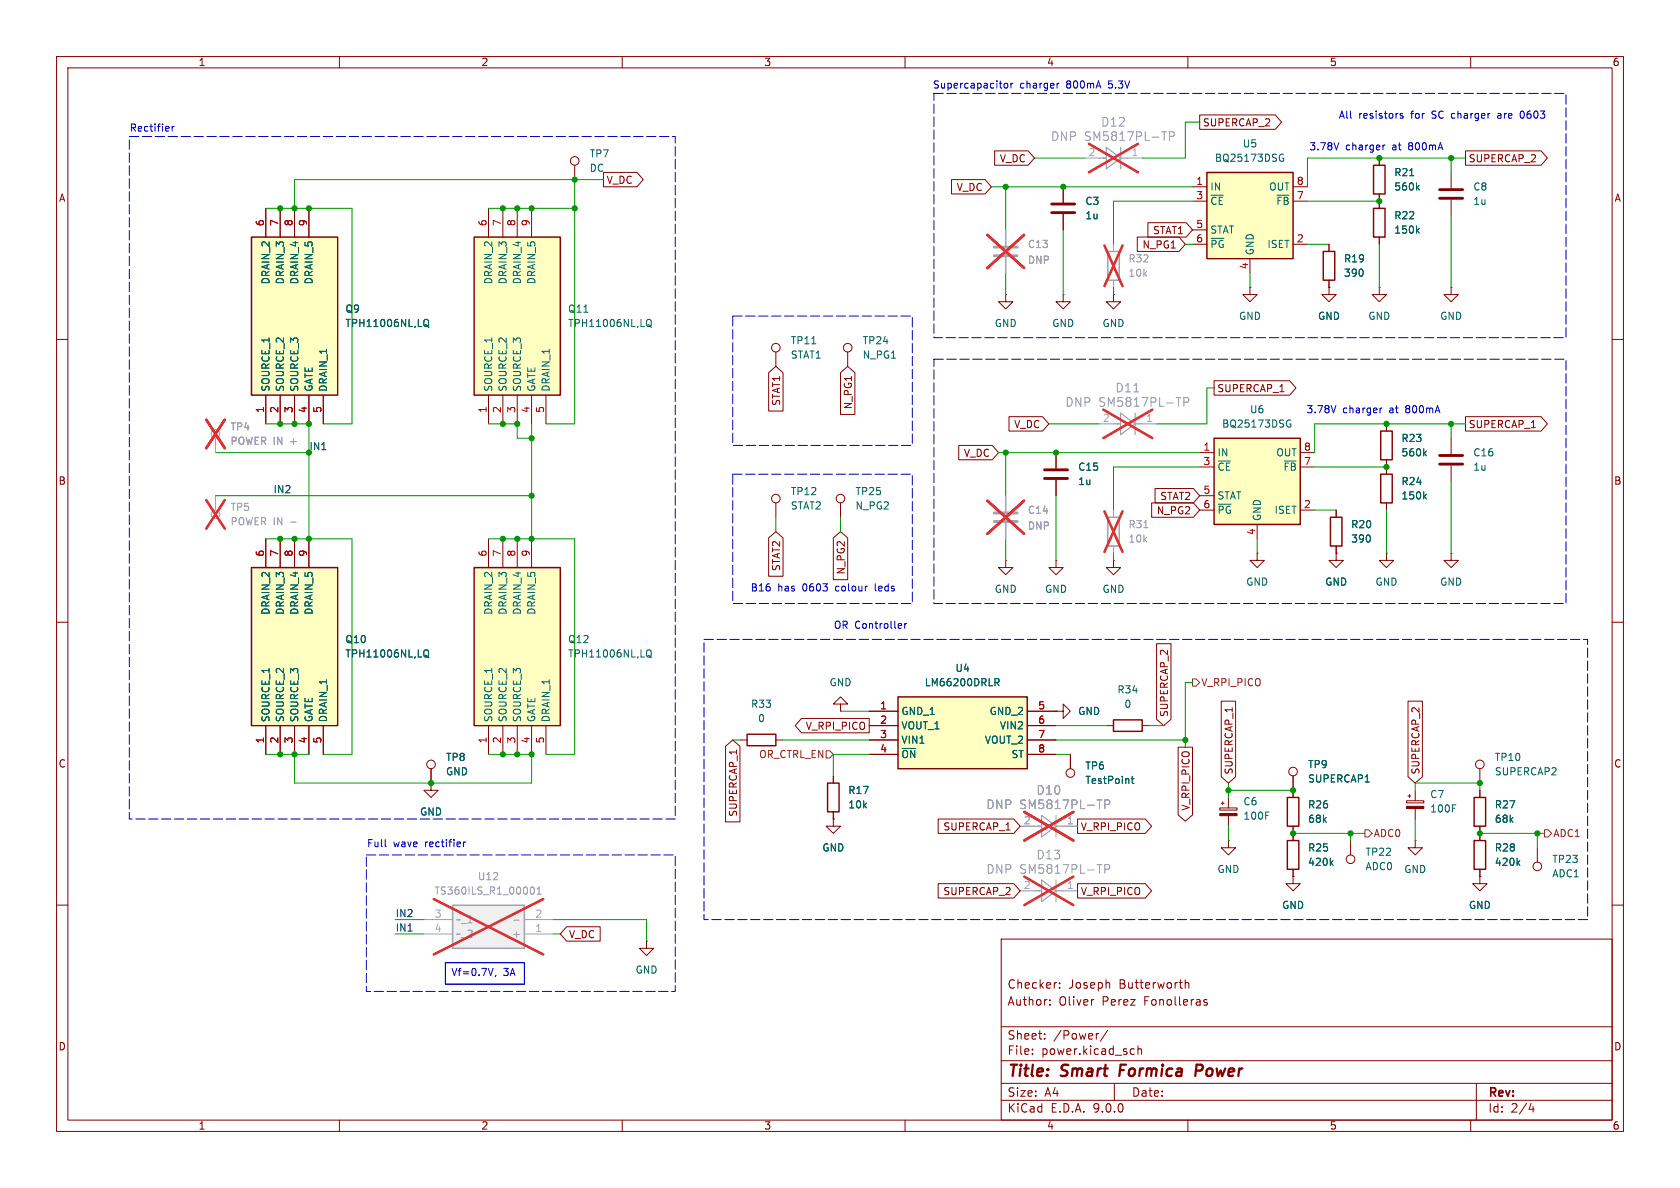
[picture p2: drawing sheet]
<svg xmlns="http://www.w3.org/2000/svg" width="297mm" height="210mm" viewBox="0 0 297 210" stroke-linecap="round" stroke-linejoin="round" font-family="sans-serif">
<g fill="none" stroke="#840000" stroke-width=".18">
<path d="M10 10h277v190h-277zM12 12h273v186h-273zM60 10v2M110 10v2M160 10v2M210 10v2M260 10v2M188 33v2.8M188 37.8v2.8M10 60h2M285 60h2M10 110h2"/>
<path d="M285 110h2M189.2 133.4v2.5M215.6 142.8h3.1v.4h-3.1zM215.9 142h.5M216.2 141.7v.5M217.2 141v1.8M217.2 144.2v1.9M10 160h2M114.3 166.4v1.2h1.3l-1.3 1.3-1.3-1.3h1.3M114.3 166.4h.1M177 166h108v32h-108zM185.6 177.6v.1"/>
<path d="M185.6 176.8v.1M187.3 174.6v.1M187.3 173.8v.1M193.2 176.7h.2M209.5 173.2v1.5M209.5 173.8l.2-.1 .4 .1 .1 .9M213.4 176.8l-.4-.1-.2 .2 .1 .2 .5 .2v.3h-.6M285 160h2M60 198v2M110 198v2M160 198v2M177 194.5h108"/>
<path d="M177 191.5h108M177 187.5h108M177 181.5h108M182.5 186.3v.1M182.5 185.5v.1M184.7 183.6v.1M184.7 182.8v.1M194.2 182.7l-.2 .1M195.8 182.1l-1.3 2M197 191.5v3M200.1 185.4l.4 .1M200.5 186.3l-.4 .1"/>
<path d="M201.2 185.5l.2-.1 .3 .1 .1 .9M201.2 184.9v1.5M210 198v2M260 198v2M261 191.5v6.5M270.7 195l-.4 1.1h.9M271 195.6v1"/>
<circle cx="189.2" cy="136.7" r=".76"/>
</g>
<path d="M198.1 188.2l-.2 2M212.3 188.2h-.7l-.3 2M212.4 189.2l-1 .1" fill="none" stroke="#840000" stroke-width=".4"/>
<path d="M182.9 146.1h1.2M184.1 144.1l2.6 2-2.6 1.9zM186.7 146.1h1.3M186.7 144.1v3.9" fill="none" stroke="#a1a1a1" stroke-width=".2"/>
<path d="M180.3 146.1h2.6M188 146.1h2.5" fill="none" stroke="#a1a1a1" stroke-width=".18"/>
<path d="M193.9 141.4h.9M195.3 142.2l.8-.1 .1-.2-.1-.3-.2-.2h-.6v1.5" fill="none" stroke="#989898" stroke-width=".18"/>
<path d="M181.1 143.5l8.7 5.1M189.8 143.5l-8.7 5.1" fill="none" stroke="#e12e31" stroke-width=".46"/>
<path d="M185.9 36.1h4.1M185.9 37.6h4.1" fill="none" stroke="#840000" stroke-width=".51"/>
<path d="M200 137.7h.5M200.2 137.2v1.1l.3 .2M223.8 143.5h.6" fill="none" stroke="#006464" stroke-width=".18"/>
<path d="M215.6 143.8h3.1v.4h-3.1z" fill="#840000" stroke="#840000" stroke-width=".18"/>
<path d="M80 160h12.7v7.6h-12.7z" fill="#f0f0f0"/>
<path d="M195.8 44.5h2.1v5h-2.1zM80 160h12.7v7.6h-12.7z" fill="none" stroke="#a1a1a1" stroke-width=".25"/>
<path d="M196.8 43.2v1.3M196.8 49.5v1.3M194.3 74.9h2.5M201.9 74.9h2.6M177.8 87.6v2.8M177.8 92.5v2.8M74.9 165.1h5.1M74.9 162.6h5.1M92.7 165.1h5.1M92.7 162.6h5.1" fill="none" stroke="#a1a1a1" stroke-width=".18"/>
<path d="M207.9 70.3h.9M209.3 71.1l.7-.1 .2-.2-.1-.4-.2-.1h-.6v1.5M93.9 156.8h.1a.68 .68 0 0 1 .5 .6 .68 .68 0 0 1-.5 .7l-.1-.1M94.9 158.1h.8M94.9 157.2l.4-.4v1.3M90.8 162.7h1" fill="none" stroke="#989898" stroke-width=".18"/>
<path d="M195.2 43.4l3.3 7.2M198.5 43.4l-3.3 7.2M195.1 72.4l8.6 5M203.7 72.4l-8.6 5M174.6 88.5l6.4 5.9M181 88.5l-6.4 5.9M76.7 158.9l19.3 9.8M96 158.9l-19.3 9.8" fill="none" stroke="#e12e31" stroke-width=".46"/>
<g fill="none" stroke="#840000" stroke-width=".18">
<path d="M177.8 52.1v1.2h1.3l-1.3 1.3-1.3-1.3h1.3M177.8 52.1h.1M188 52.1v1.2h1.2l-1.2 1.3-1.3-1.3h1.3M188 52.1h.1M196.8 52.1v1.2h1.3l-1.3 1.3-1.2-1.3h1.2M196.8 52.1h.1M137.2 62.2v2.6M149.9 62.2v2.6M256.5 77.5v2.8M137.2 88.9v2.5M148.6 88.9v2.5M177.8 99.1v1.2h1.3l-1.3 1.3-1.3-1.3h1.3"/>
<path d="M177.8 99.1h.1M186.7 99.1v1.2h1.3l-1.3 1.3-1.3-1.3h1.3M186.7 99.1h.1M186.7 80v2.8M186.7 84.8v2.8M196.8 99.1v1.2h1.3l-1.3 1.3-1.2-1.3h1.2M196.8 99.1h.1M222.2 97.8v1.3h1.3l-1.3 1.2-1.2-1.2h1.2M222.2 97.8h.1M236.2 90.2v1.2M236.2 96.5v1.3M245.1 82.6v1.2"/>
<path d="M245.1 88.9v1.3M256.5 82.3v2.8M76.2 138.4v1.3h1.3l-1.3 1.3-1.3-1.3h1.3M76.2 138.4h.1M76.2 135.9v2.5M130.8 130.8h1.3M137.2 130.8h1.2M147.3 137.2v1.2M148.6 124.5h1.3l-1.3-1.3-1.3 1.3h1.3v1.2M148.6 125.7h.1M147.3 144.8v1.3h1.3l-1.3 1.2-1.3-1.2h1.3M147.3 144.8h.1"/>
<path d="M147.3 143.5v1.3M217.2 148.6v1.3h1.2l-1.2 1.2-1.3-1.2h1.3M217.2 148.6h.1M261.6 147.3v1.3M261.6 153.7v1.2"/>
<circle cx="137.2" cy="61.5" r=".76"/>
<circle cx="149.9" cy="61.5" r=".76"/>
<circle cx="137.2" cy="88.1" r=".76"/>
<circle cx="148.6" cy="88.1" r=".76"/>
<circle cx="76.2" cy="135.1" r=".76"/>
</g>
<path d="M235.2 91.4h2v5.1h-2zM244.1 83.8h2v5.1h-2zM132.1 129.8h5.1v2h-5.1zM146.3 138.4h2v5.1h-2zM260.6 148.6h2v5.1h-2z" fill="none" stroke="#840000" stroke-width=".25"/>
<path d="M143.5 60.8h.7M251.8 87.7l.4 .5M252.2 87.4l-.5 .4M268.3 152.5l.4 .5M268.7 152.1l-.5 .5" fill="none" stroke="#006464" stroke-width=".18"/>
<path d="M184.7 83.1h4M184.7 84.6h4M254.5 80.5h4.1M254.5 82h4.1" fill="none" stroke="#840000" stroke-width=".51"/>
<path d="M196.8 74.9h1.3M198.1 73l2.6 1.9-2.6 1.9zM200.7 74.9h1.2M200.7 73v3.8" fill="none" stroke="#a1a1a1" stroke-width=".2"/>
<path d="M175.8 90.7h4M175.8 92.2h4" fill="none" stroke="#a1a1a1" stroke-width=".51"/>
<path d="M213.4 30.5h15.2v15.2h-15.2z" fill="#ffffc2"/>
<path d="M213.4 30.5h15.2v15.2h-15.2zM242.8 29.2h2.1v5.1h-2.1zM242.8 36.8h2.1v5.1h-2.1zM233.9 44.5h2.1v5h-2.1zM244.1 76.2h2v5.1h-2zM260.6 141h2v5.1h-2z" fill="none" stroke="#840000" stroke-width=".25"/>
<g fill="none" stroke="#840000" stroke-width=".18">
<path d="M210.8 33h2.6M210.8 35.6h2.6M228.6 33h2.5M228.6 35.6h2.5M243.8 27.9v1.3M243.8 34.3v2.5M256.5 30.5v2.8M256.5 35.3v2.8M210.8 40.6h2.6M210.8 43.2h2.6M221 45.7v2.6M228.6 43.2h2.5"/>
<path d="M234.9 43.2v1.3M234.9 49.5v1.3M243.8 50.8v1.3h1.3l-1.3 1.2-1.2-1.2h1.2M243.8 50.8h.1M243.8 41.9v1.3M256.5 50.8v1.3h1.3l-1.3 1.2-1.2-1.2h1.2M256.5 50.8h.1M245.1 74.9v1.3M236.2 97.8v1.3h1.3l-1.3 1.2-1.3-1.2h1.3M236.2 97.8h.1M245.1 81.3v1.3M261.6 139.7v1.3"/>
<path d="M261.6 146.1v1.2"/>
</g>
<path d="M226.4 27.3h.5M226.7 28h.2v.4l-.2 .1h-.3M249.2 31.1h.7M250.5 33.1l.4 .5M250.9 32.8l-.5 .4M250.5 40.7l.4 .5M250.9 40.4l-.5 .5M252.2 79.7l-.5 .5M251.8 80.1l.4 .5" fill="none" stroke="#006464" stroke-width=".18"/>
<path d="M254.5 33.5h4.1M254.5 35.1h4.1" fill="none" stroke="#840000" stroke-width=".51"/>
<path d="M214.6 77.5h15.3v15.2h-15.3z" fill="#ffffc2"/>
<path d="M214.6 77.5h15.3v15.2h-15.3z" fill="none" stroke="#840000" stroke-width=".25"/>
<path d="M212.1 80h2.5M212.1 82.6h2.5M212.1 87.6h2.5M212.1 90.2h2.5M222.2 92.7v2.6M229.9 80h2.5M229.9 82.6h2.5M229.9 90.2h2.5" fill="none" stroke="#840000" stroke-width=".18"/>
<path d="M227.7 74.3h.4M228 75h.2v.4l-.2 .1-.3-.1" fill="none" stroke="#006464" stroke-width=".18"/>
<path d="M44.4 100.3h15.3v28h-15.3z" fill="#ffffc2"/>
<path d="M44.4 100.3h15.3v28h-15.3z" fill="none" stroke="#840000" stroke-width=".25"/>
<path d="M47 95.3v5M49.5 95.3v5M52.1 95.3v5M54.6 95.3v5M47 128.3v5.1M49.5 128.3v5.1M52.1 128.3v5.1M54.6 128.3v5.1M57.1 128.3v5.1" fill="none" stroke="#840000" stroke-width=".18"/>
<path d="M75 115.1l.2-.2a.43 .43 0 0 1 .6 .4v.4a.43 .43 0 0 1-.3 .4 .43 .43 0 0 1-.5-.1M75.2 115.8l.6 .5" fill="none" stroke="#006464" stroke-width=".18"/>
<path d="M83.8 100.3h15.3v28h-15.3z" fill="#ffffc2"/>
<path d="M83.8 100.3h15.3v28h-15.3z" fill="none" stroke="#840000" stroke-width=".25"/>
<path d="M86.4 95.3v5M88.9 95.3v5M91.4 95.3v5M94 95.3v5M86.4 128.3v5.1M88.9 128.3v5.1M91.4 128.3v5.1M94 128.3v5.1M96.5 128.3v5.1" fill="none" stroke="#840000" stroke-width=".18"/>
<path d="M114.4 115.1l.2-.2a.43 .43 0 0 1 .5 .4v.4a.43 .43 0 0 1-.3 .4 .43 .43 0 0 1-.4-.1M114.5 115.8l.7 .5" fill="none" stroke="#006464" stroke-width=".18"/>
<g fill="none" stroke="#a1a1a1" stroke-width=".18">
<path d="M38.1 77.5v2.5M38.1 87.6v2.6"/>
<circle cx="38.1" cy="76.7" r=".76"/>
<circle cx="38.1" cy="90.9" r=".76"/>
</g>
<path d="M36.5 74.2l3.2 5M39.7 74.2l-3.2 5M36.5 88.4l3.2 5M39.7 88.4l-3.2 5" fill="none" stroke="#e12e31" stroke-width=".46"/>
<path d="M44.4 41.9h15.3v28h-15.3z" fill="#ffffc2"/>
<path d="M44.4 41.9h15.3v28h-15.3z" fill="none" stroke="#840000" stroke-width=".25"/>
<path d="M47 36.8v5.1M49.5 36.8v5.1M52.1 36.8v5.1M54.6 36.8v5.1M47 69.9v5M49.5 69.9v5M52.1 69.9v5M54.6 69.9v5M57.1 69.9v5" fill="none" stroke="#840000" stroke-width=".18"/>
<path d="M75 56.6l.2-.1a.43 .43 0 0 1 .6 .4v.4a.43 .43 0 0 1-.3 .4 .43 .43 0 0 1-.5-.2M75.2 57.4l.6 .5" fill="none" stroke="#006464" stroke-width=".18"/>
<path d="M83.8 41.9h15.3v28h-15.3z" fill="#ffffc2"/>
<path d="M83.8 41.9h15.3v28h-15.3zM196.8 127.3h5.1v2h-5.1zM227.6 148.6h2v5.1h-2zM227.6 141h2v5.1h-2z" fill="none" stroke="#840000" stroke-width=".25"/>
<g fill="none" stroke="#840000" stroke-width=".18">
<path d="M86.4 36.8v5.1M88.9 36.8v5.1M91.4 36.8v5.1M94 36.8v5.1M101.6 29.2v2.6M221 50.8v1.3h1.2l-1.2 1.2-1.3-1.2h1.3M221 50.8h.1M234.9 50.8v1.3h1.3l-1.3 1.2-1.2-1.2h1.2M234.9 50.8h.1M86.4 69.9v5M88.9 69.9v5M91.4 69.9v5"/>
<path d="M94 69.9v5M96.5 69.9v5M245.1 97.8v1.3h1.3l-1.3 1.2-1.3-1.2h1.3M245.1 97.8h.1M256.5 97.8v1.3h1.3l-1.3 1.2-1.2-1.2h1.2M256.5 97.8h.1M195.6 128.3h1.2M201.9 128.3h1.3M228.6 137.2v3.8M250.2 139.7v1.9M261.6 135.9v2.5M228.6 154.9v1.3h1.3l-1.3 1.3-1.3-1.3h1.3"/>
<path d="M228.6 154.9h.1M228.6 146.1v2.5M228.6 153.7v1.2M238.8 148.6v2.5M248.7 141.6h3v.3h-3zM248.9 140.7h.5M249.2 140.5v.5M250.2 148.6v1.3h1.3l-1.3 1.2-1.3-1.2h1.3M250.2 148.6h.1M250.2 142.9v1.9M261.6 154.9v1.3h1.3l-1.3 1.3-1.3-1.3h1.3M261.6 154.9h.1"/>
<path d="M271.8 149.9v2.5"/>
<circle cx="101.6" cy="28.4" r=".76"/>
<circle cx="228.6" cy="136.4" r=".76"/>
<circle cx="261.6" cy="135.1" r=".76"/>
<circle cx="238.8" cy="151.9" r=".76"/>
<circle cx="271.8" cy="153.2" r=".76"/>
</g>
<path d="M114.4 56.6l.2-.1a.43 .43 0 0 1 .5 .4v.4a.43 .43 0 0 1-.3 .4 .43 .43 0 0 1-.4-.2M114.5 57.4l.7 .5M235.3 152.5l.4 .5M235.7 152.1l-.5 .5M256.8 142.3h.6" fill="none" stroke="#006464" stroke-width=".18"/>
<path d="M195.8 91.4h2.1v5.1h-2.1z" fill="none" stroke="#a1a1a1" stroke-width=".25"/>
<path d="M196.8 90.2v1.2M196.8 96.5v1.3" fill="none" stroke="#a1a1a1" stroke-width=".18"/>
<path d="M202.2 93.3h.7" fill="none" stroke="#989898" stroke-width=".18"/>
<path d="M195.2 90.4l3.3 7.2M198.5 90.4l-3.3 7.2" fill="none" stroke="#e12e31" stroke-width=".46"/>
<path d="M248.7 142.5h3v.4h-3z" fill="#840000" stroke="#840000" stroke-width=".18"/>
<path d="M158.7 123.2h22.9v12.7h-22.9z" fill="#ffffc2"/>
<path d="M158.7 123.2h22.9v12.7h-22.9z" fill="none" stroke="#840000" stroke-width=".25"/>
<g fill="none" stroke="#840000" stroke-width=".18">
<path d="M47 36.8v5.1M49.5 36.8v5.1M52.1 36.8v5.1M54.6 36.8v5.1M106.7 30.5h5.9l1.1 1.3-1.1 1.2h-5.9zM168.2 31.7h5.9l1.2 1.3-1.2 1.3h-5.9zM175.8 26.7h6l1.1 1.2-1.1 1.3h-6zM188 33v2.8M188 37.8v2.8M202.9 39.4h6.8l1.1 1.2-1.1 1.3h-6.8zM212.1 20.3h13.4l1.1 1.3-1.1 1.3h-13.4zM243.8 27.9v1.3"/>
<path d="M243.8 34.3v2.5M259.1 26.7h13.3l1.2 1.2-1.2 1.3h-13.3zM201.1 41.9h7.3l1.1 1.3-1.1 1.3h-7.3zM234.9 50.8h.1M234.9 43.2v1.3M234.9 49.5v1.3M243.8 41.9v1.3M47 69.9v5M49.5 69.9v5M52.1 69.9v5M54.6 69.9v5M57.1 69.9v5"/>
<path d="M135.9 65.9l1.3-1.1 1.2 1.1v6.8h-2.5zM148.6 65.9l1.3-1.1 1.2 1.1v7.4h-2.5zM169.5 78.7h5.9l1.1 1.3-1.1 1.3h-5.9zM178.4 73.7h5.9l1.1 1.2-1.1 1.3h-5.9zM214.6 67.3h13.4l1.1 1.3-1.1 1.3h-13.4zM245.1 74.9v1.3M259.1 73.7h13.3l1.2 1.2-1.2 1.3h-13.3zM47 95.3v5M49.5 95.3v5M52.1 95.3v5M54.6 95.3v5M135.9 95.1l1.3-1.1 1.2 1.1v6.8h-2.5z"/>
<path d="M147.3 95.1l1.3-1.1 1.3 1.1v7.4h-2.6zM186.7 80v2.8M186.7 84.8v2.8M203.6 88.9h7.4l1.1 1.3-1.1 1.2h-7.4zM204.2 86.4h6.8l1.1 1.2-1.1 1.3h-6.8zM236.2 97.8h.1M236.2 90.2v1.2M236.2 96.5v1.3M245.1 81.3v2.5M245.1 88.9v1.3M204.5 113.8h2.5v13.4l-1.3 1.1-1.2-1.1zM47 128.3v5.1"/>
<path d="M49.5 128.3v5.1M52.1 128.3v5.1M54.6 128.3v5.1M57.1 128.3v5.1M76.2 138.4h.1M76.2 135.9v2.5M128.3 131.9l1.2-1.1 1.3 1.1v13.4h-2.5zM141.7 127h12v2.5h-12l-1.1-1.2zM147.3 137.2v1.2M153.7 125.7h5M153.7 128.3h5M153.7 130.8h5"/>
<path d="M153.7 133.4h5M181.6 125.7h5.1M181.6 128.3h5.1M181.6 130.8h5.1M181.6 133.4h5.1M186.7 125.7h1.3v-1.2l1.2 1.2-1.2 1.3v-1.3M186.7 125.7h.1M189.2 133.4v2.5M208.3 132.1h2.5v12l-1.3 1.1-1.2-1.1zM215.9 123.9h2.5v13.4l-1.2 1.1-1.3-1.1zM228.6 137.2v3.8M248.9 123.9h2.6v13.4l-1.3 1.1-1.3-1.1z"/>
<path d="M261.6 139.7v1.3M147.3 144.8h.1M147.3 143.5v1.3M165.9 156.2h13.3l1.1 1.3-1.1 1.3h-13.3zM165.9 144.8h13.3l1.1 1.3-1.1 1.2h-13.3zM190.5 144.8h12l1.1 1.3-1.1 1.2h-12zM190.5 156.2h12l1.1 1.3-1.1 1.3h-12zM228.6 154.9h.1M228.6 146.1v2.5M228.6 153.7v1.2M261.6 154.9h.1M261.6 146.1v2.5"/>
<path d="M261.6 153.7v1.2M100.2 163.8h5.9v2.6h-5.9l-1.1-1.3z"/>
</g>
<g fill="none" stroke="#006464" stroke-width=".18">
<path d="M249.2 31.1h.7M250.5 33.1l.4 .5M250.9 32.8l-.5 .4M75 56.6l.2-.1a.43 .43 0 0 1 .6 .4v.4a.43 .43 0 0 1-.3 .4 .43 .43 0 0 1-.5-.2M75.2 57.4l.6 .5M250.5 40.7l.4 .5M250.9 40.4l-.5 .5M252.2 79.7l-.5 .5M251.8 80.1l.4 .5M251.8 87.7l.4 .5M252.2 87.4l-.5 .4M75 115.1l.2-.2a.43 .43 0 0 1 .6 .4v.4a.43 .43 0 0 1-.3 .4 .43 .43 0 0 1-.5-.1"/>
<path d="M75.2 115.8l.6 .5M175.9 120h.5l.2 .2-.1 .4h-.6M176.2 120.6l.4 .6M200 137.7h.5M200.2 137.2v1.1l.3 .2M235.3 152.5l.4 .5M235.7 152.1l-.5 .5M268.3 152.5l.4 .5M268.7 152.1l-.5 .5"/>
</g>
<path d="M194.3 27.9h1.3M195.6 26l2.5 1.9-2.5 1.9zM198.1 27.9h1.3M198.1 26v3.8M182.9 157.5h1.2M184.1 155.6l2.6 1.9-2.6 1.9zM186.7 157.5h1.3M186.7 155.6v3.8" fill="none" stroke="#a1a1a1" stroke-width=".2"/>
<path d="M191.8 27.9h2.5M199.4 27.9h2.5M177.8 40.6v2.8M177.8 45.5v2.8M38.1 77.5v2.5M177.8 87.6v2.8M177.8 92.5v2.8M180.3 157.5h2.6M180.3 146.1h2.6M188 157.5h2.5M188 146.1h2.5" fill="none" stroke="#a1a1a1" stroke-width=".18"/>
<path d="M205.4 23.3h.8M206.8 24.1l.7-.1 .1-.2v-.4l-.3-.1h-.5v1.5M193.9 152.8h.9M193.9 141.4h.9M195.3 153.6h.8l.1-.2-.1-.4-.2-.2h-.6v1.6M195.3 142.2l.8-.1 .1-.2-.1-.3-.2-.2h-.6v1.5" fill="none" stroke="#989898" stroke-width=".18"/>
<path d="M192.5 25.4l8.7 5.1M201.2 25.4l-8.7 5.1M174.6 41.5l6.4 5.9M181 41.5l-6.4 5.9M36.5 74.2l3.2 5M39.7 74.2l-3.2 5M174.6 88.5l6.4 5.9M181 88.5l-6.4 5.9M181.1 155l8.7 5M181.1 143.5l8.7 5.1M189.8 155l-8.7 5M189.8 143.5l-8.7 5.1" fill="none" stroke="#e12e31" stroke-width=".46"/>
<path d="M175.8 43.7h4M175.8 45.2h4" fill="none" stroke="#a1a1a1" stroke-width=".51"/>
<path d="M146 132.7h.7l.6 .7-.6 .6h-.7zM210.8 120h.7l.6 .7-.6 .6h-.7zM241.3 146.7h.6l.7 .6-.7 .7h-.6zM273 146.7h.7l.6 .6-.6 .7h-.7z" fill="none" stroke="#725600" stroke-width=".18"/>
<g fill="none" stroke="#009600" stroke-width=".18">
<path d="M47 36.8h15.2v38.1h-5.1M86.4 36.8h15.2M101.6 31.8v43.1h-5.1M106.7 31.8h-54.6v5M175.3 33h35.5M177.8 33v7.6M182.9 27.9h8.9M210.8 35.6h-14v7.6M212.1 21.6h-2.6v6.3h-7.6M231.1 35.6h12.7M256.5 27.9v2.6M256.5 38.1v12.7"/>
<path d="M259.1 27.9h-28v5.1M177.8 48.3v3.8M188 40.6v11.5M196.8 50.8v1.3M209.5 43.2h1.3M221 48.3v2.5M231.1 43.2h3.8M243.8 43.2v7.6M47 74.9h7.6v20.4M86.4 74.9h5v2.6h2.6M94 74.9v20.4M185.4 74.9h8.9"/>
<path d="M214.6 68.6h-1.2v6.3h-8.9M256.5 74.9v2.6M259.1 74.9h-26.7v5.1M38.1 87.6h55.9M38.1 80h16.5M47 95.3h15.2v38.1h-5.1M86.4 95.3h15.2v38.1h-5.1M137.2 91.4v2.6M148.6 91.4v2.6M176.5 80h35.6M177.8 80v7.6M177.8 95.3v3.8"/>
<path d="M186.7 87.6v11.5M196.8 97.8v1.3M212.1 82.6h-15.3v7.6M222.2 95.3v2.5M232.4 90.2h3.8M232.4 82.6h12.7M245.1 90.2v7.6M256.5 85.1v12.7M47 133.4h7.6M52.1 133.4v5h41.9v-5h-7.6M129.5 130.8h1.3M138.4 130.8h15.3"/>
<path d="M148.6 125.7h5.1M153.7 133.4h-6.4v3.8M186.7 133.4h2.5M186.7 130.8h22.8M186.7 128.3h8.9M203.2 128.3h2.5M210.8 120.7h-1.3v11.4M217.2 139.7h11.4M217.2 138.4v2.6M250.2 139.7v-1.3h11.4v1.3M217.2 146.1v2.5M228.6 147.3h12.7"/>
<path d="M238.8 147.3v1.3M250.2 144.8v3.8M261.6 147.3h11.4M271.8 147.3v2.6M69.8 162.6h5.1M69.8 165.1h5.1M97.8 162.6h16.5v3.8M97.8 165.1h1.3"/>
</g>
<g fill="none" stroke="#0000c2" stroke-width=".18">
<path d="M177.6 14.8l.1-.1 .4 .1 .1 .5-.2 .2-.3 .1-.1-.2zM178.7 14.7v.9M179.1 14.7l-.4 .3M187.2 14.7l-.3 .3M269.2 19.6a.68 .68 0 0 0-.5 .7 .68 .68 0 0 0 .5 .6M30.4 22.3v.9M30.8 22.3l-.4 .3M236.7 25.2l-.4 1.3M244.8 25.6l-.3 .3M248 20.1h-.3l-.2 .1 .1 .2 .4 .1v.3h-.5M264.9 20.1h-.1M264.9 20.4l-.1 .2 .1 .3"/>
<path d="M236.2 71.7l-.5 1.3M244.3 72.1l-.3 .3M159.3 110.3l.1 .2-.6 .2M159.9 110.2v.9M160.3 110.2l-.4 .3M68.1 149.5l.2 .2M81.9 148.8v.9M82.3 148.8l-.4 .3M78.7 170.2h14v3.8h-14zM87.2 171.2l-.5 1.3M87.7 172.4l-.2 .2"/>
</g>
<path d="M165.1 16.5h111.8v43.2h-111.8zM22.9 24.1h96.5v120.7h-96.5zM129.5 55.9h31.8v22.8h-31.8zM165.1 63.5h111.8v43.2h-111.8zM129.5 83.8h31.8v22.9h-31.8zM124.5 113h156.2v49.6h-156.2zM64.8 151.1h54.6v24.2h-54.6z" fill="none" stroke="#0000c2" stroke-width=".18" stroke-dasharray="1.7 .6"/>
<g fill="#009600" stroke="#009600" stroke-width=".18">
<circle cx="76.2" cy="138.4" r=".46"/>
<circle cx="88.9" cy="133.4" r=".46"/>
<circle cx="54.6" cy="36.8" r=".46"/>
<circle cx="49.5" cy="36.8" r=".46"/>
<circle cx="52.1" cy="36.8" r=".46"/>
<circle cx="91.4" cy="74.9" r=".46"/>
<circle cx="88.9" cy="74.9" r=".46"/>
<circle cx="49.5" cy="74.9" r=".46"/>
<circle cx="52.1" cy="74.9" r=".46"/>
<circle cx="54.6" cy="74.9" r=".46"/>
<circle cx="101.6" cy="36.8" r=".46"/>
<circle cx="101.6" cy="31.8" r=".46"/>
<circle cx="88.9" cy="36.8" r=".46"/>
<circle cx="91.4" cy="36.8" r=".46"/>
<circle cx="94" cy="36.8" r=".46"/>
<circle cx="49.5" cy="133.4" r=".46"/>
<circle cx="52.1" cy="133.4" r=".46"/>
<circle cx="49.5" cy="95.3" r=".46"/>
<circle cx="54.6" cy="80" r=".46"/>
<circle cx="52.1" cy="95.3" r=".46"/>
<circle cx="54.6" cy="95.3" r=".46"/>
<circle cx="88.9" cy="95.3" r=".46"/>
<circle cx="91.4" cy="95.3" r=".46"/>
<circle cx="94" cy="95.3" r=".46"/>
<circle cx="94" cy="133.4" r=".46"/>
<circle cx="91.4" cy="133.4" r=".46"/>
<circle cx="94" cy="77.5" r=".46"/>
<circle cx="94" cy="87.6" r=".46"/>
<circle cx="186.7" cy="80" r=".46"/>
<circle cx="177.8" cy="80" r=".46"/>
<circle cx="245.1" cy="74.9" r=".46"/>
<circle cx="256.5" cy="74.9" r=".46"/>
<circle cx="261.6" cy="147.3" r=".46"/>
<circle cx="271.8" cy="147.3" r=".46"/>
<circle cx="245.1" cy="82.6" r=".46"/>
<circle cx="238.8" cy="147.3" r=".46"/>
<circle cx="256.5" cy="27.9" r=".46"/>
<circle cx="243.8" cy="27.9" r=".46"/>
<circle cx="243.8" cy="35.6" r=".46"/>
<circle cx="228.6" cy="139.7" r=".46"/>
<circle cx="217.2" cy="139.7" r=".46"/>
<circle cx="209.5" cy="130.8" r=".46"/>
<circle cx="188" cy="33" r=".46"/>
<circle cx="177.8" cy="33" r=".46"/>
<circle cx="228.6" cy="147.3" r=".46"/>
<circle cx="261.6" cy="138.4" r=".46"/>
</g>
<g font-size="2.8" fill="#840000">
<text x="178" y="190.9">Title:</text>
<text x="187.7" y="190.9">Smart</text>
<text x="198.7" y="190.9">Formica</text>
<text x="213" y="190.9">Power</text>
</g>
<g font-size="2.1" fill="#989898">
<text x="194.6" y="22.6">D12</text>
<text x="185.7" y="25.1">DNP SM5817PL-TP</text>
<text x="197.1" y="69.6">D11</text>
<text x="188.2" y="72.1">DNP SM5817PL-TP</text>
<text x="174.3" y="143.2">DNP SM5817PL-TP</text>
<text x="183.1" y="140.7">D10</text>
<text x="174.3" y="154.7">DNP SM5817PL-TP</text>
<text x="183.1" y="152.1">D13</text>
</g>
<g font-size="2.1" fill="#840000">
<text x="178" y="178">Author:</text>
<text x="178" y="175">Checker:</text>
<text x="187.2" y="178">Oliver</text>
<text x="188.9" y="175">Joseph</text>
<text x="194.9" y="178">Perez</text>
<text x="197.9" y="175">Butterworth</text>
<text x="202.4" y="178">Fonolleras</text>
<text x="178" y="184">Sheet:</text>
<text x="186.2" y="184">/Power/</text>
<text x="178" y="186.7">File:</text>
<text x="184.1" y="186.7">power.kicad_sch</text>
<text x="178" y="196.9">KiCad</text>
<text x="178" y="194.1">Size:</text>
<text x="184.7" y="194.1">A4</text>
<text x="185.7" y="196.9">E.D.A.</text>
<text x="193.3" y="196.9">9.0.0</text>
<text x="200" y="194.1">Date:</text>
<text x="263" y="194.3">Rev:</text>
<text x="263" y="196.9">Id:</text>
<text x="267.1" y="196.9">2/4</text>
</g>
<g font-size="1.8" fill="#840000">
<text x="35" y="11.9">1</text>
<text x="85" y="11.9">2</text>
<text x="135" y="11.9">3</text>
<text x="185" y="11.9">4</text>
<text x="235" y="11.9">5</text>
<text x="285" y="11.9">6</text>
<text x="212.6" y="22.5">SUPERCAP_2</text>
<text x="176.7" y="28.9">V_DC</text>
<text x="259.6" y="28.9">SUPERCAP_2</text>
<text x="10.3" y="35.9">A</text>
<text x="107.2" y="32.7">V_DC</text>
<text x="169" y="34">V_DC</text>
<text x="285.3" y="35.9">A</text>
<text x="203.7" y="41.6">STAT1</text>
<text x="201.9" y="44.1">N_PG1</text>
<text x="138.1" y="71.8" transform="rotate(-90 138.1 71.8)">STAT1</text>
<text x="215.1" y="69.5">SUPERCAP_1</text>
<text x="150.8" y="72.4" transform="rotate(-90 150.8 72.4)">N_PG1</text>
<text x="179.2" y="75.9">V_DC</text>
<text x="259.6" y="75.9">SUPERCAP_1</text>
<text x="170.3" y="81">V_DC</text>
<text x="10.3" y="85.9">B</text>
<text x="205" y="88.6">STAT2</text>
<text x="285.3" y="85.9">B</text>
<text x="204.4" y="91.1">N_PG2</text>
<text x="138.1" y="101.1" transform="rotate(-90 138.1 101.1)">STAT2</text>
<text x="149.5" y="101.7" transform="rotate(-90 149.5 101.7)">N_PG2</text>
<text x="142.3" y="129.2">V_RPI_PICO</text>
<text x="206.7" y="126.8" transform="rotate(-90 206.7 126.8)">SUPERCAP_2</text>
<text x="10.3" y="135.9">C</text>
<text x="218.1" y="137" transform="rotate(-90 218.1 137)">SUPERCAP_1</text>
<text x="251.1" y="137" transform="rotate(-90 251.1 137)">SUPERCAP_2</text>
<text x="285.3" y="135.9">C</text>
<text x="210.5" y="143.4" transform="rotate(-90 210.5 143.4)">V_RPI_PICO</text>
<text x="130.5" y="144.5" transform="rotate(-90 130.5 144.5)">SUPERCAP_1</text>
<text x="166.7" y="147">SUPERCAP_1</text>
<text x="191" y="147">V_RPI_PICO</text>
<text x="166.7" y="158.4">SUPERCAP_2</text>
<text x="191" y="158.4">V_RPI_PICO</text>
<text x="100.5" y="166.1">V_DC</text>
<text x="10.3" y="185.9">D</text>
<text x="285.3" y="185.9">D</text>
<text x="35" y="199.9">1</text>
<text x="85" y="199.9">2</text>
<text x="135" y="199.9">3</text>
<text x="185" y="199.9">4</text>
<text x="235" y="199.9">5</text>
<text x="285" y="199.9">6</text>
</g>
<g font-size="1.8" fill="#0000c2">
<text x="164.8" y="15.9">Supercapacitor</text>
<text x="180.3" y="15.9">charger</text>
<text x="188.6" y="15.9">800mA</text>
<text x="196.2" y="15.9">5.3V</text>
<text x="22.8" y="23.5">Rectifier</text>
<text x="236.6" y="21.2">All</text>
<text x="240.2" y="21.2">resistors</text>
<text x="249.6" y="21.2">for</text>
<text x="253.4" y="21.2">SC charger</text>
<text x="265.4" y="21.2">are</text>
<text x="269.6" y="21.2">0603</text>
<text x="231.4" y="26.8">3.78V</text>
<text x="237.9" y="26.8">charger</text>
<text x="246.2" y="26.8">at</text>
<text x="249.3" y="26.8">800mA</text>
<text x="230.9" y="73.3">3.78V</text>
<text x="237.4" y="73.3">charger</text>
<text x="245.7" y="73.3">at</text>
<text x="248.8" y="73.3">800mA</text>
<text x="132.6" y="104.8">B16</text>
<text x="137.5" y="104.8">has</text>
<text x="142" y="104.8">0603</text>
<text x="148" y="104.8">colour</text>
<text x="155.1" y="104.8">leds</text>
<text x="147.3" y="111.4">OR Controller</text>
<text x="64.8" y="150">Full</text>
<text x="69.5" y="150">wave</text>
<text x="75.2" y="150">rectifier</text>
<text x="79.7" y="172.9">Vf=0.7V,</text>
<text x="89" y="172.9">3A</text>
</g>
<g font-size="1.8" fill="#006464">
<text x="104.1" y="28">TP7</text>
<text x="214.7" y="28.8">BQ25173DSG</text>
<text x="219.6" y="26.3">U5</text>
<text x="104.1" y="30.6">DC</text>
<text x="213.9" y="33.9">IN</text>
<text x="224.3" y="33.9">OUT</text>
<text x="246.4" y="31.3">R21</text>
<text x="246.4" y="33.9">560k</text>
<text x="260.4" y="33.9">C8</text>
<text x="191.8" y="36.4">C3</text>
<text x="191.8" y="39">1u</text>
<text x="213.9" y="36.4">~{CE}</text>
<text x="213.9" y="41.5">STAT</text>
<text x="225.5" y="36.4">~{FB}</text>
<text x="246.4" y="39">R22</text>
<text x="246.4" y="41.5">150k</text>
<text x="260.4" y="36.4">1u</text>
<text x="213.9" y="44">~{PG}</text>
<text x="221.8" y="45.2" transform="rotate(-90 221.8 45.2)">GND</text>
<text x="224" y="44">ISET</text>
<text x="237.5" y="46.6">R19</text>
<text x="47.9" y="50.4" transform="rotate(-90 47.9 50.4)">DRAIN_2</text>
<text x="50.4" y="50.4" transform="rotate(-90 50.4 50.4)">DRAIN_3</text>
<text x="52.9" y="50.4" transform="rotate(-90 52.9 50.4)">DRAIN_4</text>
<text x="55.5" y="50.4" transform="rotate(-90 55.5 50.4)">DRAIN_5</text>
<text x="87.2" y="50.4" transform="rotate(-90 87.2 50.4)">DRAIN_2</text>
<text x="89.8" y="50.4" transform="rotate(-90 89.8 50.4)">DRAIN_3</text>
<text x="92.3" y="50.4" transform="rotate(-90 92.3 50.4)">DRAIN_4</text>
<text x="94.8" y="50.4" transform="rotate(-90 94.8 50.4)">DRAIN_5</text>
<text x="237.5" y="49.1">390</text>
<text x="61" y="55.5">Q9</text>
<text x="61" y="58">TPH11006NL,LQ</text>
<text x="100.3" y="55.5">Q11</text>
<text x="100.3" y="58">TPH11006NL,LQ</text>
<text x="175.8" y="58">GND</text>
<text x="185.9" y="58">GND</text>
<text x="194.8" y="58">GND</text>
<text x="218.9" y="56.7">GND</text>
<text x="232.9" y="56.7">GND</text>
<text x="241.8" y="56.7">GND</text>
<text x="254.5" y="56.7">GND</text>
<text x="139.7" y="61.1">TP11</text>
<text x="139.7" y="63.6">STAT1</text>
<text x="152.4" y="61.1">TP24</text>
<text x="152.4" y="63.6">N_PG1</text>
<text x="47.9" y="69.3" transform="rotate(-90 47.9 69.3)">SOURCE_1</text>
<text x="50.4" y="69.3" transform="rotate(-90 50.4 69.3)">SOURCE_2</text>
<text x="52.9" y="69.3" transform="rotate(-90 52.9 69.3)">SOURCE_3</text>
<text x="55.5" y="69.3" transform="rotate(-90 55.5 69.3)">GATE</text>
<text x="58" y="69.3" transform="rotate(-90 58 69.3)">DRAIN_1</text>
<text x="87.2" y="69.3" transform="rotate(-90 87.2 69.3)">SOURCE_1</text>
<text x="89.8" y="69.3" transform="rotate(-90 89.8 69.3)">SOURCE_2</text>
<text x="92.3" y="69.3" transform="rotate(-90 92.3 69.3)">SOURCE_3</text>
<text x="94.8" y="69.3" transform="rotate(-90 94.8 69.3)">GATE</text>
<text x="97.4" y="69.3" transform="rotate(-90 97.4 69.3)">DRAIN_1</text>
<text x="215.9" y="75.8">BQ25173DSG</text>
<text x="220.9" y="73.3">U6</text>
<text x="190.5" y="83.4">C15</text>
<text x="215.1" y="80.9">IN</text>
<text x="215.1" y="83.4">~{CE}</text>
<text x="225.5" y="80.9">OUT</text>
<text x="226.8" y="83.4">~{FB}</text>
<text x="247.7" y="78.3">R23</text>
<text x="247.7" y="80.9">560k</text>
<text x="260.4" y="83.4">1u</text>
<text x="260.4" y="80.9">C16</text>
<text x="139.7" y="87.7">TP12</text>
<text x="151.1" y="87.7">TP25</text>
<text x="190.5" y="86">1u</text>
<text x="215.1" y="88.5">STAT</text>
<text x="247.7" y="86">R24</text>
<text x="247.7" y="88.5">150k</text>
<text x="139.7" y="90.3">STAT2</text>
<text x="151.1" y="90.3">N_PG2</text>
<text x="215.1" y="91">~{PG}</text>
<text x="223.1" y="92.2" transform="rotate(-90 223.1 92.2)">GND</text>
<text x="225.2" y="91">ISET</text>
<text x="238.8" y="93.6">R20</text>
<text x="238.8" y="96.1">390</text>
<text x="175.8" y="105">GND</text>
<text x="184.7" y="105">GND</text>
<text x="194.8" y="105">GND</text>
<text x="220.2" y="103.7">GND</text>
<text x="234.2" y="103.7">GND</text>
<text x="243.1" y="103.7">GND</text>
<text x="254.5" y="103.7">GND</text>
<text x="47.9" y="108.8" transform="rotate(-90 47.9 108.8)">DRAIN_2</text>
<text x="50.4" y="108.8" transform="rotate(-90 50.4 108.8)">DRAIN_3</text>
<text x="52.9" y="108.8" transform="rotate(-90 52.9 108.8)">DRAIN_4</text>
<text x="55.5" y="108.8" transform="rotate(-90 55.5 108.8)">DRAIN_5</text>
<text x="61" y="113.9">Q10</text>
<text x="87.2" y="108.8" transform="rotate(-90 87.2 108.8)">DRAIN_2</text>
<text x="89.8" y="108.8" transform="rotate(-90 89.8 108.8)">DRAIN_3</text>
<text x="92.3" y="108.8" transform="rotate(-90 92.3 108.8)">DRAIN_4</text>
<text x="94.8" y="108.8" transform="rotate(-90 94.8 108.8)">DRAIN_5</text>
<text x="100.3" y="113.9">Q12</text>
<text x="61" y="116.4">TPH11006NL,LQ</text>
<text x="100.3" y="116.4">TPH11006NL,LQ</text>
<text x="168.8" y="119">U4</text>
<text x="132.7" y="125.3">R33</text>
<text x="146.6" y="121.5">GND</text>
<text x="163.4" y="121.5">LM66200DRLR</text>
<text x="197.4" y="122.8">R34</text>
<text x="198.7" y="125.3">0</text>
<text x="47.9" y="127.8" transform="rotate(-90 47.9 127.8)">SOURCE_1</text>
<text x="50.4" y="127.8" transform="rotate(-90 50.4 127.8)">SOURCE_2</text>
<text x="52.9" y="127.8" transform="rotate(-90 52.9 127.8)">SOURCE_3</text>
<text x="55.5" y="127.8" transform="rotate(-90 55.5 127.8)">GATE</text>
<text x="58" y="127.8" transform="rotate(-90 58 127.8)">DRAIN_1</text>
<text x="87.2" y="127.8" transform="rotate(-90 87.2 127.8)">SOURCE_1</text>
<text x="89.8" y="127.8" transform="rotate(-90 89.8 127.8)">SOURCE_2</text>
<text x="92.3" y="127.8" transform="rotate(-90 92.3 127.8)">SOURCE_3</text>
<text x="94.8" y="127.8" transform="rotate(-90 94.8 127.8)">GATE</text>
<text x="97.4" y="127.8" transform="rotate(-90 97.4 127.8)">DRAIN_1</text>
<text x="133.9" y="127.9">0</text>
<text x="159.3" y="126.6">GND_1</text>
<text x="159.3" y="129.1">VOUT_1</text>
<text x="159.3" y="131.7">VIN1</text>
<text x="174" y="131.7">VOUT_2</text>
<text x="174.9" y="126.6">GND_2</text>
<text x="176.7" y="129.1">VIN2</text>
<text x="190.5" y="126.6">GND</text>
<text x="78.7" y="134.7">TP8</text>
<text x="78.7" y="137.3">GND</text>
<text x="159.3" y="134.2">~{ON}</text>
<text x="178.7" y="134.2">ST</text>
<text x="191.8" y="136.2">TP6</text>
<text x="231.1" y="136">TP9</text>
<text x="264.2" y="137.3">SUPERCAP2</text>
<text x="264.2" y="134.7">TP10</text>
<text x="149.9" y="143.1">10k</text>
<text x="149.9" y="140.6">R17</text>
<text x="191.8" y="138.8">TestPoint</text>
<text x="219.7" y="142.6">C6</text>
<text x="231.1" y="138.5">SUPERCAP1</text>
<text x="231.1" y="143.1">R26</text>
<text x="252.7" y="141.3">C7</text>
<text x="252.7" y="143.8">100F</text>
<text x="264.2" y="143.1">R27</text>
<text x="74.2" y="144.4">GND</text>
<text x="219.7" y="145.1">100F</text>
<text x="231.1" y="145.6">68k</text>
<text x="264.2" y="145.6">68k</text>
<text x="145.3" y="150.7">GND</text>
<text x="215.1" y="154.5">GND</text>
<text x="231.1" y="150.7">R25</text>
<text x="231.1" y="153.3">420k</text>
<text x="241.3" y="154">ADC0</text>
<text x="241.3" y="151.5">TP22</text>
<text x="248.2" y="154.5">GND</text>
<text x="264.2" y="150.7">R28</text>
<text x="264.2" y="153.3">420k</text>
<text x="274.3" y="155.3">ADC1</text>
<text x="274.3" y="152.8">TP23</text>
<text x="226.6" y="160.9">GND</text>
<text x="259.6" y="160.9">GND</text>
<text x="112.3" y="172.3">GND</text>
</g>
<g font-size="1.8" fill="#aaa">
<text x="192.3" y="27.7">2</text>
<text x="200" y="27.7">1</text>
<text x="194.9" y="74.7">2</text>
<text x="202.5" y="74.7">1</text>
<text x="180.9" y="145.8">2</text>
<text x="188.5" y="145.8">1</text>
<text x="180.9" y="157.2">2</text>
<text x="188.5" y="157.2">1</text>
<text x="76.8" y="164.8">4</text>
<text x="76.8" y="162.3">3</text>
<text x="94.5" y="164.8">1</text>
<text x="94.5" y="162.3">2</text>
</g>
<g font-size="1.8" fill="#a90000">
<text x="211.4" y="32.8">1</text>
<text x="211.4" y="35.3">3</text>
<text x="229.2" y="32.8">8</text>
<text x="229.2" y="35.3">7</text>
<text x="46.7" y="40.1" transform="rotate(-90 46.7 40.1)">6</text>
<text x="49.3" y="40.1" transform="rotate(-90 49.3 40.1)">7</text>
<text x="51.8" y="40.1" transform="rotate(-90 51.8 40.1)">8</text>
<text x="54.4" y="40.1" transform="rotate(-90 54.4 40.1)">9</text>
<text x="86.1" y="40.1" transform="rotate(-90 86.1 40.1)">6</text>
<text x="88.6" y="40.1" transform="rotate(-90 88.6 40.1)">7</text>
<text x="91.2" y="40.1" transform="rotate(-90 91.2 40.1)">8</text>
<text x="93.7" y="40.1" transform="rotate(-90 93.7 40.1)">9</text>
<text x="211.4" y="40.4">5</text>
<text x="211.4" y="42.9">6</text>
<text x="220.7" y="47.7" transform="rotate(-90 220.7 47.7)">4</text>
<text x="229.2" y="42.9">2</text>
<text x="46.7" y="73.1" transform="rotate(-90 46.7 73.1)">1</text>
<text x="49.3" y="73.1" transform="rotate(-90 49.3 73.1)">2</text>
<text x="51.8" y="73.1" transform="rotate(-90 51.8 73.1)">3</text>
<text x="54.4" y="73.1" transform="rotate(-90 54.4 73.1)">4</text>
<text x="56.9" y="73.1" transform="rotate(-90 56.9 73.1)">5</text>
<text x="86.1" y="73.1" transform="rotate(-90 86.1 73.1)">1</text>
<text x="88.6" y="73.1" transform="rotate(-90 88.6 73.1)">2</text>
<text x="91.2" y="73.1" transform="rotate(-90 91.2 73.1)">3</text>
<text x="93.7" y="73.1" transform="rotate(-90 93.7 73.1)">4</text>
<text x="96.3" y="73.1" transform="rotate(-90 96.3 73.1)">5</text>
<text x="212.7" y="79.8">1</text>
<text x="212.7" y="82.3">3</text>
<text x="230.4" y="79.8">8</text>
<text x="230.4" y="82.3">7</text>
<text x="212.7" y="87.4">5</text>
<text x="212.7" y="89.9">6</text>
<text x="230.4" y="89.9">2</text>
<text x="222" y="94.7" transform="rotate(-90 222 94.7)">4</text>
<text x="46.7" y="98.5" transform="rotate(-90 46.7 98.5)">6</text>
<text x="49.3" y="98.5" transform="rotate(-90 49.3 98.5)">7</text>
<text x="51.8" y="98.5" transform="rotate(-90 51.8 98.5)">8</text>
<text x="54.4" y="98.5" transform="rotate(-90 54.4 98.5)">9</text>
<text x="86.1" y="98.5" transform="rotate(-90 86.1 98.5)">6</text>
<text x="88.6" y="98.5" transform="rotate(-90 88.6 98.5)">7</text>
<text x="91.2" y="98.5" transform="rotate(-90 91.2 98.5)">8</text>
<text x="93.7" y="98.5" transform="rotate(-90 93.7 98.5)">9</text>
<text x="155.5" y="125.5">1</text>
<text x="183.4" y="125.5">5</text>
<text x="46.7" y="131.5" transform="rotate(-90 46.7 131.5)">1</text>
<text x="49.3" y="131.5" transform="rotate(-90 49.3 131.5)">2</text>
<text x="51.8" y="131.5" transform="rotate(-90 51.8 131.5)">3</text>
<text x="54.4" y="131.5" transform="rotate(-90 54.4 131.5)">4</text>
<text x="56.9" y="131.5" transform="rotate(-90 56.9 131.5)">5</text>
<text x="86.1" y="131.5" transform="rotate(-90 86.1 131.5)">1</text>
<text x="88.6" y="131.5" transform="rotate(-90 88.6 131.5)">2</text>
<text x="91.2" y="131.5" transform="rotate(-90 91.2 131.5)">3</text>
<text x="93.7" y="131.5" transform="rotate(-90 93.7 131.5)">4</text>
<text x="96.3" y="131.5" transform="rotate(-90 96.3 131.5)">5</text>
<text x="155.5" y="128">2</text>
<text x="155.5" y="130.6">3</text>
<text x="183.4" y="128">6</text>
<text x="183.4" y="130.6">7</text>
<text x="155.5" y="133.1">4</text>
<text x="183.4" y="133.1">8</text>
</g>
<g font-size="1.8" fill="#989898">
<text x="181.6" y="46.8">DNP</text>
<text x="181.6" y="44">C13</text>
<text x="199.4" y="46.6">R32</text>
<text x="199.4" y="49.1">10k</text>
<text x="40.6" y="76.3">TP4</text>
<text x="40.6" y="78.8">POWER IN</text>
<text x="51.4" y="78.8">+</text>
<text x="40.6" y="90.5">TP5</text>
<text x="40.6" y="93.1">POWER IN</text>
<text x="51.4" y="93.1">-</text>
<text x="181.6" y="93.8">DNP</text>
<text x="181.6" y="91">C14</text>
<text x="199.4" y="93.6">R31</text>
<text x="199.4" y="96.1">10k</text>
<text x="84.4" y="155.8">U12</text>
<text x="76.7" y="158.3">TS360ILS_R1_00001</text>
<text x="80.5" y="166">~_2</text>
<text x="80.5" y="163.4">~_1</text>
<text x="90.4" y="166">+</text>
</g>
<g font-size="1.8" fill="#0f0f0f">
<text x="54.6" y="79.7">IN1</text>
<text x="48.3" y="87.3">IN2</text>
<text x="69.8" y="164.8">IN1</text>
<text x="69.8" y="162.2">IN2</text>
</g>
<g font-size="1.8" fill="#725600">
<text x="212.3" y="121.5">V_RPI_PICO</text>
<text x="134.1" y="134.2">OR_CTRL_EN</text>
<text x="242.8" y="148.2">ADC0</text>
<text x="274.5" y="148.2">ADC1</text>
</g>
</svg>
